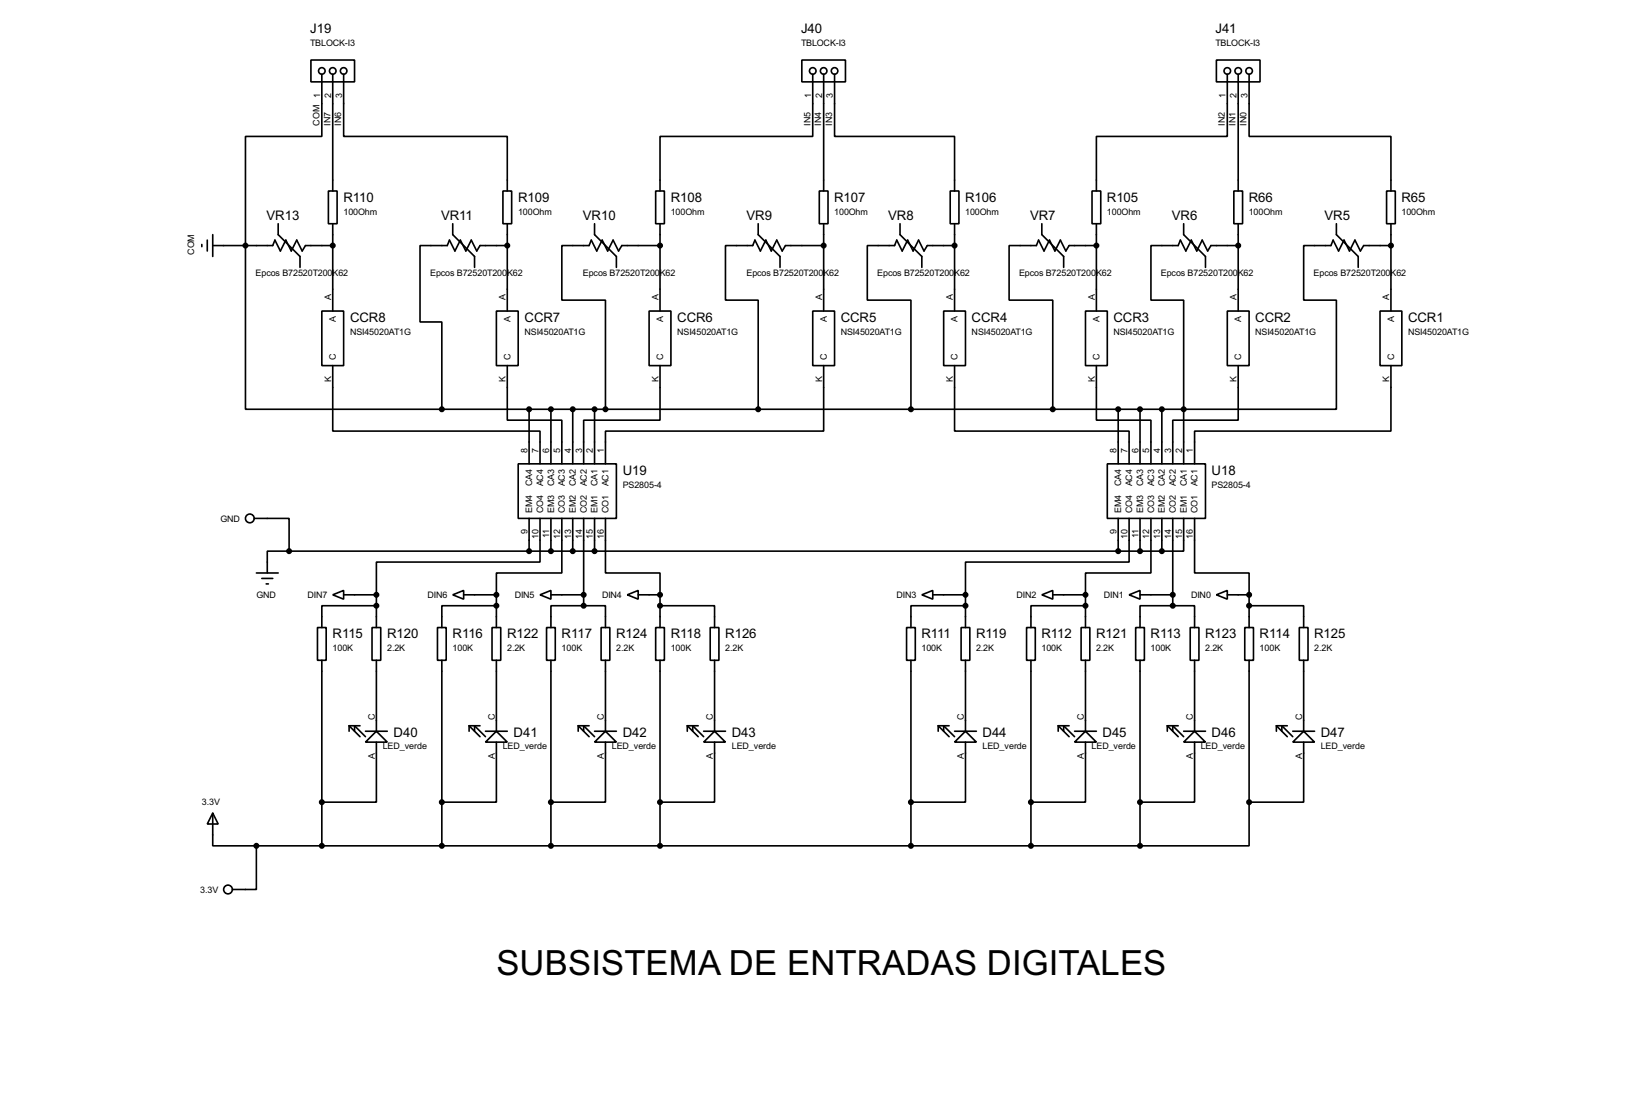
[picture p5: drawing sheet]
<svg xmlns="http://www.w3.org/2000/svg" width="383mm" height="256mm" viewBox="0 0 383 256" stroke-linecap="round" stroke-linejoin="round" font-family="sans-serif">
<g fill="none" stroke="#000" stroke-width=".38">
<path d="M72.4 14h10.1v5h-10.1zM74.9 17.3v14.4h-17.8v63.5h45.8M77.5 17.3v27.1M80 17.3v14.4h38.1v12.7M186.7 14h10.1v5h-10.1zM189.2 17.3v14.4h-35.5v12.7M191.8 17.3v27.1M194.3 17.3v14.4h27.9v12.7M283.2 14h10.2v5h-10.2zM285.7 17.3v14.4h-30.4v12.7M288.3 17.3v27.1M290.8 17.3v14.4h33v12.7"/>
<path d="M47 56.9v.5M48.3 55.9v2.5M49.5 57.1h14l.5-1.2 1.3 2.5 1.2-2.5 1.3 2.5 1.3-2.5 1.3 2.5 .7-1.3h6.4M49.5 54.6v5.1M64.8 52.1v2.5l5 5.1v2.5M76.5 44.4h2v7.7h-2zM77.5 52.1v20.3M105.4 52.1v2.5l5.1 5.1v2.5M117.1 44.4h2v7.7h-2zM118.1 57.1h-6.3l-.8 1.3-1.3-2.5-1.2 2.5-1.3-2.5-1.3 2.5-1.3-2.5-.5 1.2h-6.3v17.8h5.1v20.3M118.1 52.1v20.3M138.4 52.1v2.5l5.1 5.1v2.5"/>
<path d="M152.7 44.4h2v7.7h-2zM153.7 57.1h-8.9l-.8 1.3-1.3-2.5-1.2 2.5-1.3-2.5-1.3 2.5-1.2-2.5-.5 1.2h-6.4v12.7h10.2v25.4M153.7 52.1v20.3M176.5 52.1v2.5l5.1 5.1v2.5M190.8 44.4h2v7.7h-2zM191.8 57.1h-8.9l-.8 1.3-1.3-2.5-1.2 2.5-1.3-2.5-1.3 2.5-1.2-2.5-.5 1.2h-6.4v12.7h7.6v25.4M191.8 52.1v20.3M209.5 52.1v2.5l5.1 5.1v2.5M221.2 44.4h2.1v7.7h-2.1zM222.2 57.1h-6.3l-.8 1.3-1.2-2.5-1.3 2.5-1.3-2.5-1.2 2.5-1.3-2.5-.5 1.2h-6.4v12.7h10.2v25.4M222.2 52.1v20.3M242.6 52.1v2.5l5 5.1v2.5"/>
<path d="M254.3 44.4h2v7.7h-2zM255.3 57.1h-6.4l-.7 1.3-1.3-2.5-1.3 2.5-1.3-2.5-1.2 2.5-1.3-2.5-.5 1.2h-6.4v12.7h10.2v25.4M255.3 52.1v20.3M275.6 52.1v2.5l5.1 5.1v2.5M287.3 44.4h2v7.7h-2zM288.3 57.1h-6.4l-.7 1.3-1.3-2.5-1.3 2.5-1.2-2.5-1.3 2.5-1.3-2.5-.5 1.2h-6.3v12.7h7.6v25.4M288.3 52.1v20.3M311.1 52.1v2.5l5.1 5.1v2.5M322.8 44.4h2.1v7.7h-2.1zM323.8 57.1h-6.3l-.8 1.3-1.2-2.5-1.3 2.5-1.3-2.5-1.2 2.5-1.3-2.5-.5 1.2h-6.4v12.7h7.6v25.4h-35.5M323.8 52.1v20.3M74.9 72.4h5.1v12.7h-5.1z"/>
<path d="M115.6 72.4h5v12.7h-5zM151.1 72.4h5.1v12.7h-5.1zM189.2 72.4h5.1v12.7h-5.1zM219.7 72.4h5.1v12.7h-5.1zM252.7 72.4h5.1v12.7h-5.1zM285.7 72.4h5.1v12.7h-5.1zM321.3 72.4h5.1v12.7h-5.1zM77.5 85.1v15.2h48.2v7.6M102.9 95.2h172.7M118.1 85.1v12.7h12.7v10.1M123.2 95.2v12.7M128.3 95.2v12.7"/>
<path d="M133.3 95.2v12.7M138.4 95.2v12.7M153.7 85.1v12.7h-17.8v10.1M191.8 85.1v15.2h-50.8v7.6M222.2 85.1v15.2h40.7v7.6M255.3 85.1v12.7h12.7v10.1M260.3 95.2v12.7M265.4 95.2v12.7M270.5 95.2v12.7M275.6 95.2v12.7M288.3 85.1v12.7h-15.3v10.1M323.8 85.1v15.2h-45.7v7.6"/>
<path d="M120.6 107.9h22.9v12.7h-22.9zM257.8 107.9h22.9v12.7h-22.9zM59.2 120.6h8.1v7.7M59.7 133.3h5.1M61 134.6h2.5M62 135.9h.5M67.3 128.3h-5.1v5M67.3 128.3h203.2M77.5 138.4l2.5-1v2zM80 138.4h7.6M87.6 138.4v7.6M105.4 138.4l2.5-1v2z"/>
<path d="M107.9 138.4h7.7M115.6 138.4v7.6M123.2 120.6v7.7M125.7 138.4l2.6-1v2zM125.7 120.6v10.2h-38.1v7.6M128.3 120.6v7.7M128.3 138.4h7.6M130.8 120.6v12.7h-15.2v5.1M133.3 120.6v7.7M135.9 120.6v20.4M138.4 120.6v7.7M141 120.6v12.7h12.7v5.1"/>
<path d="M146 138.4l2.6-1v2zM148.6 138.4h5.1M153.7 138.4v7.6M214.6 138.4l2.6-1v2zM217.2 138.4h7.6M224.8 138.4v7.6M242.6 138.4l2.5-1v2zM245.1 138.4h7.6M252.7 138.4v7.6M260.3 120.6v7.7M262.9 138.4l2.5-1v2zM262.9 120.6v10.2h-38.1v7.6"/>
<path d="M265.4 120.6v7.7M265.4 138.4h7.6M268 120.6v12.7h-15.3v5.1M270.5 120.6v7.7M273 120.6v20.4M275.6 120.6v7.7h-5.1M278.1 120.6v12.7h12.7v5.1M283.2 138.4l2.5-1v2zM285.7 138.4h5.1M290.8 138.4v7.6M73.9 146h2v7.7h-2zM74.9 153.7v43.1"/>
<path d="M86.6 146h2v7.7h-2zM87.6 141h-12.7v5M87.6 153.7v16.5M101.9 146h2v7.7h-2zM102.9 153.7v43.1M114.6 146h2v7.7h-2zM115.6 141h-12.7v5M115.6 153.7v16.5M127.3 146h2v7.7h-2zM128.3 153.7v43.1M135.9 141h-7.6v5M135.9 141h5.1v5"/>
<path d="M140 146h2v7.7h-2zM141 153.7v16.5M152.7 146h2v7.7h-2zM153.7 141h12.7v5M153.7 153.7v43.1M165.4 146h2v7.7h-2zM166.4 153.7v16.5M211.1 146h2v7.7h-2zM212.1 153.7v43.1M223.8 146h2v7.7h-2zM224.8 141h-12.7v5M224.8 153.7v16.5"/>
<path d="M239 146h2v7.7h-2zM240 153.7v43.1M251.7 146h2v7.7h-2zM252.7 141h-12.7v5M252.7 153.7v16.5M264.4 146h2v7.7h-2zM265.4 153.7v43.1M273 141h-7.6v5M273 141h5.1v5M277.1 146h2v7.7h-2zM278.1 153.7v16.5M289.8 146h2v7.7h-2z"/>
<path d="M290.8 141h12.7v5M290.8 153.7v33M302.5 146h2v7.7h-2zM303.5 153.7v16.5M81.3 168.9l2.5 2.5M81.3 168.9v1.3M81.3 168.9h2.5M82.5 170.2v-1.3l2.6 2.5M85.1 170.2h5.1M87.6 170.2l2.6 2.5h-5.1zM87.6 172.7v14h-12.7M109.2 168.9h2.6"/>
<path d="M109.2 168.9l2.6 2.5M109.2 168.9v1.3M110.5 170.2v-1.3l2.5 2.5M113 170.2h5.1M115.6 170.2l2.5 2.5h-5.1zM115.6 172.7v14h-12.7M134.6 168.9h2.6M134.6 168.9l2.6 2.5M134.6 168.9v1.3M135.9 170.2v-1.3l2.5 2.5M138.4 170.2h5.1M141 170.2l2.5 2.5h-5.1z"/>
<path d="M141 172.7v14h-12.7M160 168.9h2.6M160 168.9l2.6 2.5M160 168.9v1.3M161.3 170.2v-1.3l2.5 2.5M163.8 170.2h5.1M166.4 170.2l2.5 2.5h-5.1zM166.4 172.7v14h-12.7M218.4 168.9h2.6M218.4 168.9l2.6 2.5M218.4 168.9v1.3M219.7 170.2v-1.3l2.5 2.5"/>
<path d="M222.2 170.2h5.1M224.8 170.2l2.5 2.5h-5.1zM224.8 172.7v14h-12.7M246.4 168.9h2.5M246.4 168.9l2.5 2.5M246.4 168.9v1.3M247.6 170.2v-1.3l2.6 2.5M250.2 170.2h5.1M252.7 170.2l2.6 2.5h-5.1zM252.7 172.7v14h-12.7M271.8 168.9h2.5M271.8 168.9l2.5 2.5"/>
<path d="M271.8 168.9v1.3M273 170.2v-1.3l2.6 2.5M275.6 170.2h5.1M278.1 170.2l2.6 2.5h-5.1zM278.1 172.7v14h-12.7M297.2 168.9h2.5M297.2 168.9l2.5 2.5M297.2 168.9v1.3M298.4 170.2v-1.3l2.6 2.5M301 170.2h5.1M303.5 170.2l2.6 2.5h-5.1zM303.5 172.7v14h-12.7"/>
<path d="M49.5 189.2l1.3 2.6h-2.5zM49.5 189.2v7.6h10.2M59.7 196.8v10.2h-5.6M59.7 196.8h205.7M290.8 186.7v10.1h-25.4"/>
<circle cx="74.9" cy="16.5" r=".76"/>
<circle cx="77.5" cy="16.5" r=".76"/>
<circle cx="80" cy="16.5" r=".76"/>
<circle cx="189.2" cy="16.5" r=".76"/>
<circle cx="191.8" cy="16.5" r=".76"/>
<circle cx="194.3" cy="16.5" r=".76"/>
<circle cx="285.7" cy="16.5" r=".76"/>
<circle cx="288.3" cy="16.5" r=".76"/>
<circle cx="290.8" cy="16.5" r=".76"/>
<circle cx="58.2" cy="120.7" r="1.02"/>
<circle cx="53.1" cy="207" r="1.02"/>
</g>
<g fill="#000" stroke="#000" stroke-width=".38">
<circle cx="57.1" cy="57.1" r=".51"/>
<circle cx="77.5" cy="57.1" r=".51"/>
<circle cx="118.1" cy="57.1" r=".51"/>
<circle cx="153.7" cy="57.1" r=".51"/>
<circle cx="191.8" cy="57.1" r=".51"/>
<circle cx="222.2" cy="57.1" r=".51"/>
<circle cx="255.3" cy="57.1" r=".51"/>
<circle cx="288.3" cy="57.1" r=".51"/>
<circle cx="323.8" cy="57.1" r=".51"/>
<circle cx="102.9" cy="95.2" r=".51"/>
<circle cx="123.2" cy="95.2" r=".51"/>
<circle cx="128.3" cy="95.2" r=".51"/>
<circle cx="133.3" cy="95.2" r=".51"/>
<circle cx="138.4" cy="95.2" r=".51"/>
<circle cx="141" cy="95.2" r=".51"/>
<circle cx="176.5" cy="95.2" r=".51"/>
<circle cx="212.1" cy="95.2" r=".51"/>
<circle cx="245.1" cy="95.2" r=".51"/>
<circle cx="260.3" cy="95.2" r=".51"/>
<circle cx="265.4" cy="95.2" r=".51"/>
<circle cx="270.5" cy="95.2" r=".51"/>
<circle cx="275.6" cy="95.2" r=".51"/>
<circle cx="67.3" cy="128.3" r=".51"/>
<circle cx="87.6" cy="138.4" r=".51"/>
<circle cx="115.6" cy="138.4" r=".51"/>
<circle cx="123.2" cy="128.3" r=".51"/>
<circle cx="128.3" cy="128.3" r=".51"/>
<circle cx="133.3" cy="128.3" r=".51"/>
<circle cx="135.9" cy="138.4" r=".51"/>
<circle cx="138.4" cy="128.3" r=".51"/>
<circle cx="153.7" cy="138.4" r=".51"/>
<circle cx="224.8" cy="138.4" r=".51"/>
<circle cx="252.7" cy="138.4" r=".51"/>
<circle cx="260.3" cy="128.3" r=".51"/>
<circle cx="265.4" cy="128.3" r=".51"/>
<circle cx="270.5" cy="128.3" r=".51"/>
<circle cx="273" cy="138.4" r=".51"/>
<circle cx="290.8" cy="138.4" r=".51"/>
<circle cx="87.6" cy="141" r=".51"/>
<circle cx="115.6" cy="141" r=".51"/>
<circle cx="135.9" cy="141" r=".51"/>
<circle cx="153.7" cy="141" r=".51"/>
<circle cx="224.8" cy="141" r=".51"/>
<circle cx="252.7" cy="141" r=".51"/>
<circle cx="273" cy="141" r=".51"/>
<circle cx="290.8" cy="141" r=".51"/>
<circle cx="59.7" cy="196.8" r=".51"/>
<circle cx="74.9" cy="186.7" r=".51"/>
<circle cx="74.9" cy="196.8" r=".51"/>
<circle cx="102.9" cy="186.7" r=".51"/>
<circle cx="102.9" cy="196.8" r=".51"/>
<circle cx="128.3" cy="186.7" r=".51"/>
<circle cx="128.3" cy="196.8" r=".51"/>
<circle cx="153.7" cy="186.7" r=".51"/>
<circle cx="153.7" cy="196.8" r=".51"/>
<circle cx="212.1" cy="196.8" r=".51"/>
<circle cx="212.1" cy="186.7" r=".51"/>
<circle cx="240" cy="186.7" r=".51"/>
<circle cx="240" cy="196.8" r=".51"/>
<circle cx="265.4" cy="196.8" r=".51"/>
<circle cx="265.4" cy="186.7" r=".51"/>
<circle cx="290.8" cy="186.7" r=".51"/>
</g>
<text font-size="9" x="115.6" y="227">SUBSISTEMA DE ENTRADAS DIGITALES</text>
<g font-size="3.4">
<text x="72.2" y="7.7">J19</text>
<text x="186.5" y="7.7">J40</text>
<text x="283" y="7.7">J41</text>
<text x="80" y="47">R110</text>
<text x="120.6" y="47">R109</text>
<text x="156.2" y="47">R108</text>
<text x="194.2" y="47">R107</text>
<text x="224.7" y="47">R106</text>
<text x="257.7" y="47">R105</text>
<text x="290.7" y="47">R66</text>
<text x="326.3" y="47">R65</text>
<text x="62.1" y="51.3">VR13</text>
<text x="102.7" y="51.3">VR11</text>
<text x="135.7" y="51.3">VR10</text>
<text x="173.8" y="51.3">VR9</text>
<text x="206.8" y="51.3">VR8</text>
<text x="239.8" y="51.3">VR7</text>
<text x="272.8" y="51.3">VR6</text>
<text x="308.4" y="51.3">VR5</text>
<text x="81.5" y="75">CCR8</text>
<text x="122.1" y="75">CCR7</text>
<text x="157.7" y="75">CCR6</text>
<text x="195.7" y="75">CCR5</text>
<text x="226.2" y="75">CCR4</text>
<text x="259.2" y="75">CCR3</text>
<text x="292.3" y="75">CCR2</text>
<text x="327.8" y="75">CCR1</text>
<text x="145" y="110.5">U19</text>
<text x="282.1" y="110.5">U18</text>
<text x="77.4" y="148.6">R115</text>
<text x="90.1" y="148.6">R120</text>
<text x="105.4" y="148.6">R116</text>
<text x="118.1" y="148.6">R122</text>
<text x="130.8" y="148.6">R117</text>
<text x="143.5" y="148.6">R124</text>
<text x="156.2" y="148.6">R118</text>
<text x="168.9" y="148.6">R126</text>
<text x="214.5" y="148.6">R111</text>
<text x="227.2" y="148.6">R119</text>
<text x="242.5" y="148.6">R112</text>
<text x="255.2" y="148.6">R121</text>
<text x="267.9" y="148.6">R113</text>
<text x="280.6" y="148.6">R123</text>
<text x="293.3" y="148.6">R114</text>
<text x="306" y="148.6">R125</text>
<text x="91.7" y="171.4">D40</text>
<text x="119.6" y="171.4">D41</text>
<text x="145" y="171.4">D42</text>
<text x="170.4" y="171.4">D43</text>
<text x="228.8" y="171.4">D44</text>
<text x="256.7" y="171.4">D45</text>
<text x="282.1" y="171.4">D46</text>
<text x="307.5" y="171.4">D47</text>
</g>
<g font-size="2.3">
<text x="72.2" y="10.6">TBLOCK-I3</text>
<text x="186.5" y="10.6">TBLOCK-I3</text>
<text x="283" y="10.6">TBLOCK-I3</text>
<text x="74.5" y="22.7" transform="rotate(-90 74.5 22.7)">1</text>
<text x="77.1" y="22.7" transform="rotate(-90 77.1 22.7)">2</text>
<text x="79.6" y="22.7" transform="rotate(-90 79.6 22.7)">3</text>
<text x="188.8" y="22.7" transform="rotate(-90 188.8 22.7)">1</text>
<text x="191.4" y="22.7" transform="rotate(-90 191.4 22.7)">2</text>
<text x="193.9" y="22.7" transform="rotate(-90 193.9 22.7)">3</text>
<text x="285.4" y="22.7" transform="rotate(-90 285.4 22.7)">1</text>
<text x="287.9" y="22.7" transform="rotate(-90 287.9 22.7)">2</text>
<text x="290.4" y="22.7" transform="rotate(-90 290.4 22.7)">3</text>
<text x="74.4" y="29.2" transform="rotate(-90 74.4 29.2)">COM</text>
<text x="76.9" y="29.2" transform="rotate(-90 76.9 29.2)">IN7</text>
<text x="79.5" y="29.2" transform="rotate(-90 79.5 29.2)">IN6</text>
<text x="188.7" y="29.2" transform="rotate(-90 188.7 29.2)">IN5</text>
<text x="191.2" y="29.2" transform="rotate(-90 191.2 29.2)">IN4</text>
<text x="193.7" y="29.2" transform="rotate(-90 193.7 29.2)">IN3</text>
<text x="285.2" y="29.2" transform="rotate(-90 285.2 29.2)">IN2</text>
<text x="287.7" y="29.2" transform="rotate(-90 287.7 29.2)">IN1</text>
<text x="290.2" y="29.2" transform="rotate(-90 290.2 29.2)">IN0</text>
<text x="80" y="50">100Ohm</text>
<text x="120.6" y="50">100Ohm</text>
<text x="156.2" y="50">100Ohm</text>
<text x="194.2" y="50">100Ohm</text>
<text x="224.7" y="50">100Ohm</text>
<text x="257.7" y="50">100Ohm</text>
<text x="290.7" y="50">100Ohm</text>
<text x="326.3" y="50">100Ohm</text>
<text x="45.2" y="59.3" transform="rotate(-90 45.2 59.3)">COM</text>
<text x="59.5" y="64.3">Epcos B72520T200K62</text>
<text x="100.2" y="64.3">Epcos B72520T200K62</text>
<text x="135.7" y="64.3">Epcos B72520T200K62</text>
<text x="173.8" y="64.3">Epcos B72520T200K62</text>
<text x="204.3" y="64.3">Epcos B72520T200K62</text>
<text x="237.3" y="64.3">Epcos B72520T200K62</text>
<text x="270.3" y="64.3">Epcos B72520T200K62</text>
<text x="305.9" y="64.3">Epcos B72520T200K62</text>
<text x="77.1" y="69.8" transform="rotate(-90 77.1 69.8)">A</text>
<text x="117.7" y="69.8" transform="rotate(-90 117.7 69.8)">A</text>
<text x="153.3" y="69.8" transform="rotate(-90 153.3 69.8)">A</text>
<text x="191.4" y="69.8" transform="rotate(-90 191.4 69.8)">A</text>
<text x="221.9" y="69.8" transform="rotate(-90 221.9 69.8)">A</text>
<text x="254.9" y="69.8" transform="rotate(-90 254.9 69.8)">A</text>
<text x="287.9" y="69.8" transform="rotate(-90 287.9 69.8)">A</text>
<text x="323.5" y="69.8" transform="rotate(-90 323.5 69.8)">A</text>
<text x="78.2" y="75" transform="rotate(-90 78.2 75)">A</text>
<text x="81.5" y="77.9">NSI45020AT1G</text>
<text x="118.8" y="75" transform="rotate(-90 118.8 75)">A</text>
<text x="122.1" y="77.9">NSI45020AT1G</text>
<text x="154.4" y="75" transform="rotate(-90 154.4 75)">A</text>
<text x="157.7" y="77.9">NSI45020AT1G</text>
<text x="192.5" y="75" transform="rotate(-90 192.5 75)">A</text>
<text x="195.7" y="77.9">NSI45020AT1G</text>
<text x="223" y="75" transform="rotate(-90 223 75)">A</text>
<text x="226.2" y="77.9">NSI45020AT1G</text>
<text x="256" y="75" transform="rotate(-90 256 75)">A</text>
<text x="259.2" y="77.9">NSI45020AT1G</text>
<text x="289" y="75" transform="rotate(-90 289 75)">A</text>
<text x="292.3" y="77.9">NSI45020AT1G</text>
<text x="324.6" y="75" transform="rotate(-90 324.6 75)">A</text>
<text x="327.8" y="77.9">NSI45020AT1G</text>
<text x="78.2" y="83.8" transform="rotate(-90 78.2 83.8)">C</text>
<text x="118.8" y="83.8" transform="rotate(-90 118.8 83.8)">C</text>
<text x="154.4" y="83.8" transform="rotate(-90 154.4 83.8)">C</text>
<text x="192.5" y="83.8" transform="rotate(-90 192.5 83.8)">C</text>
<text x="223" y="83.8" transform="rotate(-90 223 83.8)">C</text>
<text x="256" y="83.8" transform="rotate(-90 256 83.8)">C</text>
<text x="289" y="83.8" transform="rotate(-90 289 83.8)">C</text>
<text x="324.6" y="83.8" transform="rotate(-90 324.6 83.8)">C</text>
<text x="77.1" y="89" transform="rotate(-90 77.1 89)">K</text>
<text x="117.7" y="89" transform="rotate(-90 117.7 89)">K</text>
<text x="153.3" y="89" transform="rotate(-90 153.3 89)">K</text>
<text x="191.4" y="89" transform="rotate(-90 191.4 89)">K</text>
<text x="221.9" y="89" transform="rotate(-90 221.9 89)">K</text>
<text x="254.9" y="89" transform="rotate(-90 254.9 89)">K</text>
<text x="287.9" y="89" transform="rotate(-90 287.9 89)">K</text>
<text x="323.5" y="89" transform="rotate(-90 323.5 89)">K</text>
<text x="122.8" y="105.4" transform="rotate(-90 122.8 105.4)">8</text>
<text x="125.3" y="105.4" transform="rotate(-90 125.3 105.4)">7</text>
<text x="127.9" y="105.4" transform="rotate(-90 127.9 105.4)">6</text>
<text x="130.4" y="105.4" transform="rotate(-90 130.4 105.4)">5</text>
<text x="133" y="105.4" transform="rotate(-90 133 105.4)">4</text>
<text x="135.5" y="105.4" transform="rotate(-90 135.5 105.4)">3</text>
<text x="138" y="105.4" transform="rotate(-90 138 105.4)">2</text>
<text x="140.6" y="105.4" transform="rotate(-90 140.6 105.4)">1</text>
<text x="260" y="105.4" transform="rotate(-90 260 105.4)">8</text>
<text x="262.5" y="105.4" transform="rotate(-90 262.5 105.4)">7</text>
<text x="265" y="105.4" transform="rotate(-90 265 105.4)">6</text>
<text x="267.6" y="105.4" transform="rotate(-90 267.6 105.4)">5</text>
<text x="270.1" y="105.4" transform="rotate(-90 270.1 105.4)">4</text>
<text x="272.7" y="105.4" transform="rotate(-90 272.7 105.4)">3</text>
<text x="275.2" y="105.4" transform="rotate(-90 275.2 105.4)">2</text>
<text x="277.7" y="105.4" transform="rotate(-90 277.7 105.4)">1</text>
<text x="123.9" y="113.2" transform="rotate(-90 123.9 113.2)">CA4</text>
<text x="126.4" y="113.2" transform="rotate(-90 126.4 113.2)">AC4</text>
<text x="129" y="113.2" transform="rotate(-90 129 113.2)">CA3</text>
<text x="131.5" y="113.2" transform="rotate(-90 131.5 113.2)">AC3</text>
<text x="134.1" y="113.2" transform="rotate(-90 134.1 113.2)">CA2</text>
<text x="136.6" y="113.2" transform="rotate(-90 136.6 113.2)">AC2</text>
<text x="139.1" y="113.2" transform="rotate(-90 139.1 113.2)">CA1</text>
<text x="141.7" y="113.2" transform="rotate(-90 141.7 113.2)">AC1</text>
<text x="145" y="113.5">PS2805-4</text>
<text x="261.1" y="113.2" transform="rotate(-90 261.1 113.2)">CA4</text>
<text x="263.6" y="113.2" transform="rotate(-90 263.6 113.2)">AC4</text>
<text x="266.1" y="113.2" transform="rotate(-90 266.1 113.2)">CA3</text>
<text x="268.7" y="113.2" transform="rotate(-90 268.7 113.2)">AC3</text>
<text x="271.2" y="113.2" transform="rotate(-90 271.2 113.2)">CA2</text>
<text x="273.8" y="113.2" transform="rotate(-90 273.8 113.2)">AC2</text>
<text x="276.3" y="113.2" transform="rotate(-90 276.3 113.2)">CA1</text>
<text x="278.8" y="113.2" transform="rotate(-90 278.8 113.2)">AC1</text>
<text x="282.1" y="113.5">PS2805-4</text>
<text x="123.9" y="119.4" transform="rotate(-90 123.9 119.4)">EM4</text>
<text x="126.4" y="119.4" transform="rotate(-90 126.4 119.4)">CO4</text>
<text x="129" y="119.4" transform="rotate(-90 129 119.4)">EM3</text>
<text x="131.5" y="119.4" transform="rotate(-90 131.5 119.4)">CO3</text>
<text x="134.1" y="119.4" transform="rotate(-90 134.1 119.4)">EM2</text>
<text x="136.6" y="119.4" transform="rotate(-90 136.6 119.4)">CO2</text>
<text x="139.1" y="119.4" transform="rotate(-90 139.1 119.4)">EM1</text>
<text x="141.7" y="119.4" transform="rotate(-90 141.7 119.4)">CO1</text>
<text x="261.1" y="119.4" transform="rotate(-90 261.1 119.4)">EM4</text>
<text x="263.6" y="119.4" transform="rotate(-90 263.6 119.4)">CO4</text>
<text x="266.1" y="119.4" transform="rotate(-90 266.1 119.4)">EM3</text>
<text x="268.7" y="119.4" transform="rotate(-90 268.7 119.4)">CO3</text>
<text x="271.2" y="119.4" transform="rotate(-90 271.2 119.4)">EM2</text>
<text x="273.8" y="119.4" transform="rotate(-90 273.8 119.4)">CO2</text>
<text x="276.3" y="119.4" transform="rotate(-90 276.3 119.4)">EM1</text>
<text x="278.8" y="119.4" transform="rotate(-90 278.8 119.4)">CO1</text>
<text x="51.4" y="121.4">GND</text>
<text x="122.8" y="124.3" transform="rotate(-90 122.8 124.3)">9</text>
<text x="125.3" y="125.5" transform="rotate(-90 125.3 125.5)">10</text>
<text x="127.9" y="125.3" transform="rotate(-90 127.9 125.3)">11</text>
<text x="130.4" y="125.5" transform="rotate(-90 130.4 125.5)">12</text>
<text x="133" y="125.5" transform="rotate(-90 133 125.5)">13</text>
<text x="135.5" y="125.5" transform="rotate(-90 135.5 125.5)">14</text>
<text x="138" y="125.5" transform="rotate(-90 138 125.5)">15</text>
<text x="140.6" y="125.5" transform="rotate(-90 140.6 125.5)">16</text>
<text x="260" y="124.3" transform="rotate(-90 260 124.3)">9</text>
<text x="262.5" y="125.5" transform="rotate(-90 262.5 125.5)">10</text>
<text x="265" y="125.3" transform="rotate(-90 265 125.3)">11</text>
<text x="267.6" y="125.5" transform="rotate(-90 267.6 125.5)">12</text>
<text x="270.1" y="125.5" transform="rotate(-90 270.1 125.5)">13</text>
<text x="272.7" y="125.5" transform="rotate(-90 272.7 125.5)">14</text>
<text x="275.2" y="125.5" transform="rotate(-90 275.2 125.5)">15</text>
<text x="277.7" y="125.5" transform="rotate(-90 277.7 125.5)">16</text>
<text x="59.7" y="139.1">GND</text>
<text x="71.6" y="139.1">DIN7</text>
<text x="99.5" y="139.1">DIN6</text>
<text x="119.8" y="139.1">DIN5</text>
<text x="140.2" y="139.1">DIN4</text>
<text x="208.7" y="139.1">DIN3</text>
<text x="236.7" y="139.1">DIN2</text>
<text x="257" y="139.1">DIN1</text>
<text x="277.3" y="139.1">DIN0</text>
<text x="77.4" y="151.6">100K</text>
<text x="90.1" y="151.6">2.2K</text>
<text x="105.4" y="151.6">100K</text>
<text x="118.1" y="151.6">2.2K</text>
<text x="130.8" y="151.6">100K</text>
<text x="143.5" y="151.6">2.2K</text>
<text x="156.2" y="151.6">100K</text>
<text x="168.9" y="151.6">2.2K</text>
<text x="214.5" y="151.6">100K</text>
<text x="227.2" y="151.6">2.2K</text>
<text x="242.5" y="151.6">100K</text>
<text x="255.2" y="151.6">2.2K</text>
<text x="267.9" y="151.6">100K</text>
<text x="280.6" y="151.6">2.2K</text>
<text x="293.3" y="151.6">100K</text>
<text x="306" y="151.6">2.2K</text>
<text x="87.2" y="167.6" transform="rotate(-90 87.2 167.6)">C</text>
<text x="115.2" y="167.6" transform="rotate(-90 115.2 167.6)">C</text>
<text x="140.6" y="167.6" transform="rotate(-90 140.6 167.6)">C</text>
<text x="166" y="167.6" transform="rotate(-90 166 167.6)">C</text>
<text x="224.4" y="167.6" transform="rotate(-90 224.4 167.6)">C</text>
<text x="252.3" y="167.6" transform="rotate(-90 252.3 167.6)">C</text>
<text x="277.7" y="167.6" transform="rotate(-90 277.7 167.6)">C</text>
<text x="303.1" y="167.6" transform="rotate(-90 303.1 167.6)">C</text>
<text x="87.2" y="176.6" transform="rotate(-90 87.2 176.6)">A</text>
<text x="89.1" y="174.4">LED_verde</text>
<text x="115.2" y="176.6" transform="rotate(-90 115.2 176.6)">A</text>
<text x="117.1" y="174.4">LED_verde</text>
<text x="140.6" y="176.6" transform="rotate(-90 140.6 176.6)">A</text>
<text x="142.5" y="174.4">LED_verde</text>
<text x="166" y="176.6" transform="rotate(-90 166 176.6)">A</text>
<text x="170.4" y="174.4">LED_verde</text>
<text x="224.4" y="176.6" transform="rotate(-90 224.4 176.6)">A</text>
<text x="228.8" y="174.4">LED_verde</text>
<text x="252.3" y="176.6" transform="rotate(-90 252.3 176.6)">A</text>
<text x="254.2" y="174.4">LED_verde</text>
<text x="277.7" y="176.6" transform="rotate(-90 277.7 176.6)">A</text>
<text x="279.6" y="174.4">LED_verde</text>
<text x="303.1" y="176.6" transform="rotate(-90 303.1 176.6)">A</text>
<text x="307.5" y="174.4">LED_verde</text>
<text x="47" y="187.4">3.3V</text>
<text x="46.6" y="207.7">3.3V</text>
</g>
</svg>
